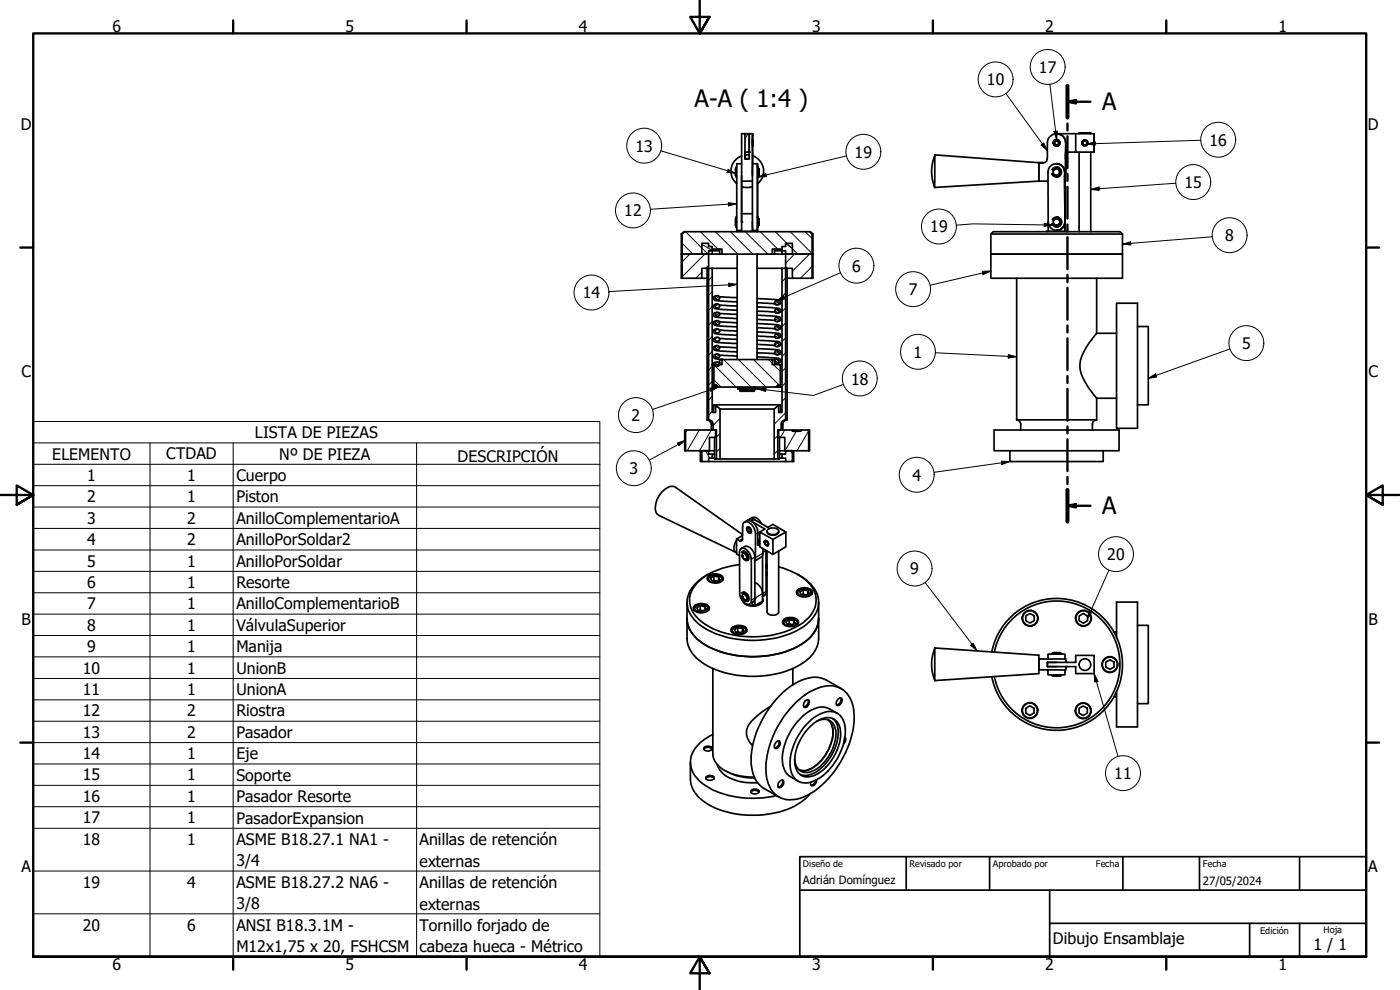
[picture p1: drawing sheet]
<svg xmlns="http://www.w3.org/2000/svg" width="420mm" height="297mm" viewBox="0 0 420 297" stroke-linecap="round" stroke-linejoin="round" font-family="sans-serif">
<!-- layer: Sombreado (ISO) -->
<g fill="none" stroke="#000" stroke-width=".3">
<path d="M224.5 40.1l-.9 1.6M204.7 73l3.3 3.2M205.7 69.5l6.8 6.7M207 76.2l-2.3 2.3M210.2 69.5l5.3 5.2M210.6 73.3l3.1 1.8M211.5 76.2l-6.8 6.8M212.7 79.6l-.9 .9M214.7 69.5l6.7 6.7M216.7 75.9l.3 .3M219.2 69.5l6.7 6.7M223.6 69.5l6.8 6.7"/>
<path d="M228.2 69.5l5.2 5.2M232.7 69.5l6.7 6.7M234.7 76.1l.2 .1M235.8 73.2l2 1.2M237.2 69.5l6.5 6.6M238.4 76.2l-2.6 2.8M241.6 69.5l2.1 2.1M243 76.2l-5.2 5.2M243.7 80l-3.5 3.5M210.6 81.6l-1.8 1.9M213.7 96.5l-1 1M213.7 92l-1 1.1"/>
<path d="M213.7 87.6l-1 1M213.7 83l-1 1.1M215.4 98.7l-.6 .4M215.6 91.3l-1 .5M215.8 96.5l-1 .6M215.8 94l-1 .6M215.8 89l-1 .6M233.6 95.5l-1 .6M233.7 98l-1.1 .7M233.7 93l-1.1 .6M233.7 90.5l-1.1 .7M235.8 96.9l-1.1 1.1"/>
<path d="M235.8 92.4l-1.1 1.1M235.8 87.9l-1.1 1M235.8 83.4l-1.1 1.1M213.7 118.9l-1 1.1M213.7 105.5l-1 1M213.7 114.5l-1 1M213.7 110l-1 1M213.7 101l-1 1M214.2 114l2.2 2.1M214.2 109.5l6.7 6.6M215.8 102.2l-.5 .2M215.8 104l-1 .6"/>
<path d="M215.8 106.5l-1 .6M216 109.4l-.9 .4M217.2 107.9l8.2 8.2M221.6 107.9l8.3 8.2M226.1 107.9l7.5 7.5M230.6 107.9l1.2 1.1M232.1 109.4l2.1 2M233.6 102.9l-1.1 .6M233.7 115.4l.5 .5M233.7 100.6l-1.1 .5M233.7 105.5l-1.1 .7M233.7 108.1l-1.1 .5"/>
<path d="M235.8 119.4l-1.1 1M235.8 114.9l-1.1 1M235.8 110.4l-1.1 1M235.8 105.9l-1.1 1M235.8 101.4l-1.1 1.1M206.2 129l-.5 .7M209.9 129l-3.7 6.2M211.7 135.2l1.3 2.3M213.5 129l-3.6 6.2M213.7 123.4l-1 1.1M215.2 121.9l-.4 .5M216.1 134.5l-1.1 1.1"/>
<path d="M216.1 130l-1.1 1.1M216.1 125.5l-2.1 2.2M233.1 122l-.8 .8M233.4 135.2l-1.1 1.1M233.4 130.7l-1.1 1M234.7 137l.3 .5M235.5 129l-1.3 2.2M235.8 123.9l-3.5 3.4M237.4 135.2l.4 .9M239 129.4l-3.4 5.8M242.7 129.3l-3.5 5.9"/>
</g>
<!-- layer: Visible (ISO) -->
<g fill="none" stroke="#000" stroke-width=".51">
<path d="M220.9 50.6h-.2v2h.2M221.1 50.2h-.2v2.9h.2M222.6 56l1.3 .2 1.9-.2M222.6 46.8a4.9 4.9 0 0 0-1.5 8.3M222.6 49.1h-1.5v20h1.5M222.6 52.8v16.6M223.6 45.6v2v-2M223.6 47.6h1.3zM223.6 40.1h-1v14.2h3.2M223.6 40.1h1.3v5.5h-1.3zM224.9 46.5h-1.3M225.9 46.7a4.9 4.9 0 0 1 1.4 8.5"/>
<path d="M225.9 40.1h-1v7.5M225.9 42.8v-2.7l-.1 2.8M225.9 41.9v2zM225.9 47.6v1.5M225.9 49.1l-.1 3.7M225.9 42.8l-.1 23.8M225.9 49.1h1.4M227.3 50.2v-1.1v20v-1M227.3 50.2v2.9h.2M227.3 50.2h.2M227.5 50.5v2.3v-.2M227.5 50.5v.1"/>
<path d="M227.5 50.6v-.4v2.9v-.5M227.5 50.6h.2M227.5 52.6h.2M227.7 50.6v2zM280.6 46.5a12.5 12.5 0 0 0 0 9.8M311.8 54.3l-31.3 1.9v-9.7l31.3 2.3v5.5h2.7M311.8 49.4v4.4M311.8 48.8h1.3zM316.1 52.1l.5 .5zM316.6 52.7l.1 .1zM316.6 52.7h.1M316.7 50.5h.1"/>
<path d="M316.7 50.6l-.8 .4a.77 .77 0 0 1 1.1-.8 1.49 1.49 0 0 1 1.3 2.2 1.49 1.49 0 0 1-2.6-.2l.4-.1M316.7 52.8h.2M316.9 50.4a1.21 1.21 0 0 1 1.2 1.3 1.21 1.21 0 0 1-1.4 1.1M317.1 50.6a1.02 1.02 0 0 1 .9 1 1.02 1.02 0 0 1-.9 1M317.1 49.1a2.49 2.49 0 0 1 2.4 2.5 2.51 2.51 0 0 0-2.5-2.5 2.51 2.51 0 0 0-2.5 2.5l.1 15a2.51 2.51 0 0 0 2.5 2.5 2.51 2.51 0 0 0 2.5-2.5 2.49 2.49 0 0 1-2.5 2.5M317.1 50.2a1.49 1.49 0 0 1 1.4 1.4 1.49 1.49 0 0 1-1.4 1.5M317.1 42.2a.64 .64 0 0 0-.6 .6 .64 .64 0 0 0 .6 .7M319.8 51.6l-.3 1.2zM319.8 42.9v4.7v-2M319.8 42.9a2.76 2.76 0 0 0-2.7-2.8 2.76 2.76 0 0 0-2.8 2.7v5.1l-.6 .8-.6 .1M319.8 42.9v8.7v-6M322.8 40.1h-5.7a2.69 2.69 0 0 1 2.7 2.8"/>
<path d="M322.8 40.1v5.5h-3M322.8 40.1h5.6v5.5h-5.6M323.8 40.1v-.2h3.5v.2M323.8 45.6v23.9M325.6 42.2a.67 .67 0 0 0-.7 .7 .67 .67 0 0 0 .7 .6M327.3 45.6v23.9M328.4 40.1v5.5M204.5 70.2v6h.2M204.5 70.2h.2M204.7 76.2h8v4.3h-2.1v3h-5.9zM204.7 70.2l.8-.7h37.5l.7 .7v6h-9v-1.5h-2.9v1.5h-15.1v-1.5h-3v1.5h-9zM204.7 76.2h-.2v7.3h.2"/>
<path d="M205.5 69.5l-1 .7M210.6 73h2.1v1h1v1.2h-1v1h-2.1zM213.7 75.2h2.3M213.7 76.2h3M216 74.7v1.5M220.9 65.6h-.2v2h.2M221.1 65.1h-.2v3h.2M221.2 69.5h6M221.2 76.2v31.7M225.8 66.6l.1 2.5M225.8 66.6v2.8l.1-.3M225.8 64.1h-3.2v2.5"/>
<path d="M225.9 69.1h1.4M227.2 76.2v31.7M227.3 68.1h.2M227.5 65.6v-.2v2.4v-.2M227.5 65.6v-.5v3v-.5M227.5 65.1h-.2v3M227.5 65.6h.2M227.5 67.6h.2M227.7 65.6v2zM231.8 76.2h2.9M232.5 74.7v1.5M232.5 75.2h2.2"/>
<path d="M234.7 74h1.1v-1h2v3.2h-2v-1h-1.1zM235.8 76.2h7.9v7.3h-5.9v-3h-2zM243 69.5l1 .7M243.7 70.2h.3v6M243.7 76.2h.3M244 76.2v7.3h-.3M297.4 76.2h39.5v7.3h-39.5zM297.4 70.2h39.5v6h-39.5zM297.4 70.2l.7-.7h38l.8 .7M314.1 69.5h6M314.6 66.7v2.7M316.2 67.2l.5 .4z"/>
<path d="M316.7 67.7l.1 .1zM316.7 67.7h.1M316.8 65.5h.1M316.8 65.6l-.6 .4-.4-.2a1.49 1.49 0 0 1 2.3-.2 1.49 1.49 0 0 1-.2 2.3 1.49 1.49 0 0 1-2.2-.7h.5M316.8 67.8h.1M316.9 65.4a1.21 1.21 0 0 1 1.2 1.3 1.21 1.21 0 0 1-1.3 1.1M317.1 65.6a.98 .98 0 0 1 1 1 .98 .98 0 0 1-1 1M317.1 65.1a1.49 1.49 0 0 1 1.5 1.5 1.49 1.49 0 0 1-1.5 1.5M319.6 66.6l-.1-13.8 .1 13.9M319.6 66.6l-.1-15 .1 15M319.6 66.5v2.9v-2.8M210.6 83.5h1.6"/>
<path d="M212.2 80.5v45.5h.5M213.7 80.5h7.5M215.2 98.7a.78 .78 0 0 0-1.1 .7 .78 .78 0 0 0 1 .8l6.1 .4M215.2 96.2a.8 .8 0 0 0-1.1 .7 .8 .8 0 0 0 1 .8l6.1 .4M215.2 93.7a.78 .78 0 0 0-1.1 .7 .78 .78 0 0 0 1 .8l6.1 .4M215.2 91.2a.8 .8 0 0 0-1.1 .6 .8 .8 0 0 0 1 .9l6.1 .4M215.2 88.7a.8 .8 0 0 0-1.1 .7 .8 .8 0 0 0 1 .8l6.1 .4M215.4 99.9l-.4 .1M215.4 97.5h-.4M215.4 94.9l-.4 .1M215.4 92.4l-.4 .1M215.4 90h-.4"/>
<path d="M215.9 99l5.3 .4M215.9 96.5l5.3 .3M215.9 94l5.3 .3M215.9 91.6l5.3 .2M215.9 89l5.3 .3M227.2 99.6l5.6 .3a1.19 1.19 0 0 1 1.5 .6 .84 .84 0 0 1-1.1 1M227.2 97.1l5.6 .3a1.06 1.06 0 0 1 1.1 .1 1.06 1.06 0 0 1 .4 1.1l-1.1 .4M227.2 98.3l5.3 .4M227.2 94.6l2.7 .1a10.2 10.2 0 0 1 4.3 .6 .79 .79 0 0 1-.1 .9 .79 .79 0 0 1-.9 .2M227.2 95.8l5.3 .3M227.2 92.1l5.6 .3a1.06 1.06 0 0 1 1.1 .1 1.06 1.06 0 0 1 .4 1.1l-1.1 .4M227.2 93.3l5.3 .3"/>
<path d="M227.2 89.6l5.6 .3a1.05 1.05 0 0 1 1.5 1.1l-1.1 .5M227.2 90.9l5.3 .2M227.2 80.5h7.5M233.4 97.6l-.4 .1M233.4 95.2h-.4M233.4 92.7l-.4 .1M233.4 90.2h-.4M236.2 80.5v45.5h-.4M236.2 83.5h1.6M305.1 83.5v42.5h24v-6.5M329.1 100l-.1 .1a26.2 26.2 0 0 0-4.8 8.2 9.8 9.8 0 0 0 2.2 7.6l2.7 3.6M329.1 100h6"/>
<path d="M329.1 83.5v16.5M335.1 91h6.3v37.5h-6.3zM341.4 98h3.2v23.5h-3.2M213.7 109.4h.5M213.7 116.1h.5M214.2 109.4h2.5v-1.5h15.1v1.5h2.4v6.7h-.5v-.7l-.8 .7h-17.3l-.8-.7v.7h-.6zM214.8 116.1h.8M214.8 115.9l.1 .2M215.2 101.2a.8 .8 0 0 0-1.1 .7 .8 .8 0 0 0 1 .8l6.1 .4M215.2 103.7a.8 .8 0 0 0-1.1 .7 .8 .8 0 0 0 1 .8l6.1 .4M215.2 106.2a.77 .77 0 0 0-1.1 .6 .77 .77 0 0 0 .9 .9l2 .2M215.3 108.6l-.5 .1a.6 .6 0 0 0-.7 .7"/>
<path d="M215.4 102.4l-.4 .1M215.4 105h-.4M215.4 107.4l-.4 .1M215.6 108.8h.4M215.9 101.5l5.3 .3M215.9 104.1l5.3 .2M215.9 106.5l5.3 .4M216 109.3v.1M216.7 107.9h-.7v1.3M221.4 116.4h5.9v.3h-5.9zM222 117.1h4.4l-.2 .3h-4zM222 117.1v-.3h4.4v.3"/>
<path d="M222 116.1v.3M222.1 116.7v.1M226.3 116.7v.1M226.4 116.1v.3M227.2 100.8l5.3 .3M227.2 102.1l5.6 .3a1.17 1.17 0 0 1 1.5 .8 1.01 1.01 0 0 1-1.1 .8M227.2 103.4l5.3 .2M227.2 104.6l5.6 .3a1.06 1.06 0 0 1 1.1 .1 1.06 1.06 0 0 1 .4 1.1l-1.1 .4M227.2 105.8l5.3 .4M227.2 107.1l2.7 .1a10.2 10.2 0 0 1 4.3 .6 .79 .79 0 0 1-.1 .9 .79 .79 0 0 1-.9 .3M231.8 107.9h.7v.4M232.5 108.4v1"/>
<path d="M232.5 108.6h.1M232.9 116.1h.8M233.4 100.2l-.4 .1M233.4 102.7h-.4M233.4 105.1l-.4 .1M233.4 107.7h-.4M233.7 115.9l-.2 .2M234.2 109.4h.5M234.2 116.1h.5M329.1 119.5h6M205.7 129h9.1v2.2h-1.9v4h-7.2zM205.7 129h-.2v6.2h.2"/>
<path d="M210.2 135.2v3.3h.4M210.6 135.2h2.1v1.1h1v1.2h-1v1h-2.1zM212.2 126a1.24 1.24 0 0 1 1.2 1.3l.1 1.7M212.7 138.5h23.1M212.9 135.2h1.5M213.7 137.5h.7M213.7 136.3h.7M214.2 123.7v-2.2h20v2.2M214.4 131.2v6.5h.6M216.1 122.7v15h-1.1v-8.7h-1v-1.8a1.3 1.3 0 0 0-1.3-1.2M216.1 122.7l-1.3-1.2v2.2h-1.1v-43.2h-1v45.5M216.1 122.7h16.2"/>
<path d="M216.1 137.7h16.2M232.3 122.7v15h1.1v-8.7h1v-1.8a1.3 1.3 0 0 1 1.4-1.2M232.3 122.7l1.4-1.2v2.2h1v-43.2h1.1v45.5M233.7 129h4.1v.4h2.5v-.4h2.4v6.2h-7.2v-4h-1.8zM233.9 131.2v6.5h-.5M233.9 135.2h1.6M233.9 137.5h.8M233.9 136.3h.8M234.7 136.3h1.1v-1.1h2v3.3h-2v-1h-1.1zM236.2 126a1.24 1.24 0 0 0-1.2 1.3l-.1 1.7M237.8 129h2.5M238.2 135.2v3.3h-.4"/>
<path d="M242.7 129h.3v6.2h-.3M298.3 129h37.6v6.2h-37.6zM303.1 135.2v3.3h28v-3.3M305.1 126a1.24 1.24 0 0 1 1.2 1.3v1.7M329.1 126a1.24 1.24 0 0 0-1.2 1.3v1.7M224.2 156.3a2.72 2.72 0 0 1 3 2.1l.3 1.4-.1 3.8 .6-.4M224.2 156.3l.7-.2 .6 .3 4.1 2.3-1.6 .9v4.5l4 2.3v-4.6l-4-2.2M224.2 156.3l-.8 .3M224.2 158.2a1.06 1.06 0 0 1 1.1 .5 1.06 1.06 0 0 1-.1 1.2 1.31 1.31 0 0 1-1-1.7zM224.2 158.2a1.07 1.07 0 0 1 1.1 .5 1.07 1.07 0 0 1-.1 1.2 1.24 1.24 0 0 1-1-1.7zM224.5 158.5a.66 .66 0 0 1 .6 .4 .66 .66 0 0 1-.1 .7l-.6-.5zM225 155.8l.8-.2 .6 .3 4 2.3 1.6-.9 3.8 2.3v4.5l-3.8 2.3"/>
<path d="M225 155.8a1.84 1.84 0 0 1 3 .5l.6 .8M225 155.8l-.8 .5M230.2 159.4a1.78 1.78 0 0 0 2.5 1.1l.9-.5 .1-.6M230.4 158.9a2.24 2.24 0 0 1 3.3 .5 2.02 2.02 0 0 1-3.2 .5 .63 .63 0 0 1-.1-1zM235.8 159.6l-3.8 2.2M212.4 173a3.4 3.4 0 0 1 4.5 .1 1.43 1.43 0 0 1-1.6 1.8 2.77 2.77 0 0 1-3.1-1.3zM212.4 174a1.99 1.99 0 0 1 2.7-1.5 1.76 1.76 0 0 1 1.8 1.5M212.5 172.3a10.6 10.6 0 0 0-6.3 8.3 10.2 10.2 0 0 0 6.5 8.6 30.5 30.5 0 0 0 28.5-1.2 9.1 9.1 0 0 0 4.4-8.2 11.1 11.1 0 0 0-6.2-7.5M213.2 173.5l1-.7 1.4 .3 .4 .8-1 .6-1.4-.3zM214.2 174.1l1.1 .2M214.2 172.8v1.3l-.2 .2M215.6 173.1v1"/>
<path d="M221 162.2a2.75 2.75 0 0 0-.2 3.5l.2 .1M221 161.7v4.5l.9 .5M221.9 169.4a21.5 21.5 0 0 0-12.7 5.5 7.3 7.3 0 0 0 1 11.4 25.8 25.8 0 0 0 17.9 4.7 23.2 23.2 0 0 0 14.4-5.5 7.4 7.4 0 0 0-.6-11.3 20.9 20.9 0 0 0-8.2-4.1M222.4 164.6a2.82 2.82 0 0 1 3 2.8l.1 12.7a1.24 1.24 0 0 1-1 1.3 1.24 1.24 0 0 1-1.4-.9l-.9-1.2-.2-.9-.1-13.1zM222.4 164.6l1.1-.6a2.55 2.55 0 0 1 2.9 2.3l.2 13.1M222.6 166.8h.2M222.7 179.1h.1M222.8 166.7l-.2 .1M222.8 160.4l-20-14.2a2.87 2.87 0 0 0-3.6 .9 6.6 6.6 0 0 0-2.3 6.7l.9 .9 23.1 11M222.8 160.7l-1.8 1 1.2 .7 .6-.4 .1-4.1a1.21 1.21 0 0 1 .6-1.3 1.21 1.21 0 0 1 1.5 .3 4.3 4.3 0 0 1 1.8 3.3l-.1 7.4-.2 .5M222.8 166.2a1.03 1.03 0 0 1 1.1 .2 1.03 1.03 0 0 1 .3 1.1 .77 .77 0 0 1-.9 .2 .77 .77 0 0 1-.5-.8zM222.8 165.5a1.63 1.63 0 0 1 1.7 .8 1.63 1.63 0 0 1-.2 1.8"/>
<path d="M222.8 179l-.1 .1M222.9 177.8a1.65 1.65 0 0 1 1.6 .7 1.65 1.65 0 0 1 0 1.8l-.2 .1M222.9 178.4a1.01 1.01 0 0 1 1.1 .5 1.01 1.01 0 0 1-.2 1.2 1.22 1.22 0 0 1-.9-1.7zM223.1 165.8l-.2 .2-.2-.3a1.51 1.51 0 0 1 1.9 1.7 .72 .72 0 0 1-.5 .8 .72 .72 0 0 1-.9-.4l-.6-1M223.1 178.2l-.4-.3a1.62 1.62 0 0 1 2 2 .85 .85 0 0 1-.9 .6 .85 .85 0 0 1-.8-.7l-.3-.7M223.3 165.8l-.4 .2M223.3 178.1l-.3 .1h.4M223.4 165.8l.4 .2M223.4 165.8h.1M223.4 165.8l-.5 .2M223.5 178.1l.3 .1M223.5 165.8a1.21 1.21 0 0 1 .3 2.1l-.5-.3"/>
<path d="M223.5 178l-.1 .1M223.5 178a1.46 1.46 0 0 1 .6 2.1l-.7-.2M224.2 167.8h-.3M224.3 167.6l-.3 .2M224.3 179.8l-.3 .3M226.6 179.4l-.3 1-1.3 .8M226.6 174.9a3.6 3.6 0 0 1 2.3 3.2M227.5 162.6l.5 .4M227.5 162l.5 .4M228.9 166.8v13.6l-2.3 1.3v-2.3M228.9 179.6a1.76 1.76 0 0 1-1.8 2 3.8 3.8 0 0 1-4-1M229 164.6l-.2 2.3-2.3 1.4"/>
<path d="M229.5 162.2a.99 .99 0 0 1 1 .5 .99 .99 0 0 1-.1 1.1 1.11 1.11 0 0 1-.9-1.6zM229.6 162.5a.63 .63 0 0 1 .7 .3 .63 .63 0 0 1-.1 .8l-.5-.4zM229.9 165.1v12.4l-.1 .7-.9 .8M229.9 169.8h.3M229.9 169.4h.3M229.9 170.1h.3M229.9 170.5h.3M229.9 172.6h.3M229.9 172l.3 .1M229.9 171.8l.3 .1M230.2 165.3v18.3a2.11 2.11 0 0 0 3.5 .2v-18.5M239.1 178.2a2.19 2.19 0 0 1 3.2-1.4 1.41 1.41 0 0 1 1.3 1.4"/>
<path d="M239.4 177a3.4 3.4 0 0 1 4.3 .3 1.64 1.64 0 0 1-2.1 1.8 2.1 2.1 0 0 1-2.6-1.6zM240 177.6l1-.6 1.4 .2 .4 .8-1 .6-1.4-.2zM241 178.2l1.1 .3M241 177v1.2l-.2 .3M242.4 177.2v1.1M206.2 180.7v10.9a9.7 9.7 0 0 0 5.5 7.8 30.6 30.6 0 0 0 28.5 0 9.8 9.8 0 0 0 5.5-7.8v-10.9M206.2 185.6a10.4 10.4 0 0 0 6.5 8.5 30.9 30.9 0 0 0 27.5-.6 10 10 0 0 0 5.5-7.9M208.2 183a2.4 2.4 0 0 1 3.8-1.2l.5 .4 .2 .8M208.5 181.7a3.4 3.4 0 0 1 4.3 .3 1.49 1.49 0 0 1-1.7 1.8 2.21 2.21 0 0 1-3-1.6zM209.1 182.4l1-.6 1.4 .2 .4 .8-1 .6-1.4-.2zM210.1 183l1 .2M210.1 181.8v1.2l-.2 .2"/>
<path d="M211.5 182v1M219.5 189.5a2.3 2.3 0 0 1 3.4-1.4l.9 .7 .2 .7M219.8 188.3a3.3 3.3 0 0 1 4.2 .3 1.41 1.41 0 0 1-1.6 1.8 2.21 2.21 0 0 1-3-1.6zM220.4 188.9l1-.6 1.4 .2 .4 .8-1.1 .6-1.3-.2zM221.4 189.5l1 .3M221.4 188.3v1.2l-.3 .3M222.8 188.5v1M223.9 180.1h.3M225.4 181l1.2 .7M228.9 180a2.56 2.56 0 0 1-3.2 1.8l-1.9-.5-.8-.8M235 187.1a1.73 1.73 0 0 1 2.2-1.5 1.86 1.86 0 0 1 2.3 1.5M235.2 185.9a3.1 3.1 0 0 1 4.4 .6 2.12 2.12 0 0 1-2.7 1.5 1.69 1.69 0 0 1-2-1.6z"/>
<path d="M235.8 186.5l1.1-.5 1.4 .2 .3 .8-1 .6-1.4-.3zM236.9 187.2l1 .2M236.9 186v1.2l-.3 .2M238.3 186.2v1M280.5 194.4l31.3 2.2v5.5l-31.3 2.1zM280.6 194.4a12.5 12.5 0 0 0 0 9.8M297.7 195.6a19.8 19.8 0 0 1 30.4-12.7 19.8 19.8 0 0 1-.1 32.9 19.8 19.8 0 0 1-30.3-12.8M298.4 195.6a19 19 0 0 1 29.3-12.1 19 19 0 0 1-.1 31.7 19 19 0 0 1-29.2-12.2M307.8 184.8l1.3-.7 1.3 .7v1.4l-1.3 .7-1.3-.7zM314.3 198.7h2.8M314.3 198.7v1.3h2.8M314.3 198.7h8.5v-2.1h5.6v5.5h-5.6v-2.1h-8.5z"/>
<path d="M314.5 197.7v-1.4h5.1v1.4M315.8 196.1v.2M316 196.1v-.3h2.1v.3M318.1 195.8v.3M318.5 196.1h-2.8v.2M318.5 196.3v-.2l.1 .2M319.6 197.7h.1M319.8 198.7v-1h-8v3.3h8v-1M319.9 198.1l.1 .6M320 200l-.1 .6M323.8 184.8l1.3-.7 1.3 .7v1.4l-1.3 .8-1.3-.8zM331.9 198.7l1.2-.7 1.2 .7v1.4l-1.2 .7-1.2-.7z"/>
<path d="M334.3 189.6h.8M335.1 191.2v-10.6h6.3v37.5h-6.3v-10.6M341.4 187.6h3.2v23.5h-3.2M213.9 200.6v25.6a7.1 7.1 0 0 0 5.4 5.8l2.9 .8 4.2 .4M231.3 211.8l-3.1 2.2a9.8 9.8 0 0 0-4.2 5.2 5.5 5.5 0 0 0 1.9 4.6M237.9 200.6v4.9M239 210.7a15.2 15.2 0 0 1 11-4.9 7.6 7.6 0 0 1 6.2 7.2 28 28 0 0 1-8.6 21.6 15.4 15.4 0 0 1-11 5.4 7.2 7.2 0 0 1-6.5-6.7 25.8 25.8 0 0 1 4.7-17.5l2.4-3.2zM241.6 210.4a.7 .7 0 0 1 .9-.4 .7 .7 0 0 1 .3 1 1.11 1.11 0 0 1-1.5 1.1l-.2-.5zM241.9 217.5a10.5 10.5 0 0 1 7.3-4 4.7 4.7 0 0 1 4.5 5.1 17.6 17.6 0 0 1-9.7 15.8 4.7 4.7 0 0 1-6.8-4.2 17.5 17.5 0 0 1 4.7-12.7zM242.5 210a1.68 1.68 0 0 1-1.3 2.1M243.1 218a6.8 6.8 0 0 1 6.5-2.5 4.3 4.3 0 0 1 2.7 4.6 14.7 14.7 0 0 1-8.4 12.7 3.8 3.8 0 0 1-5.3-3.4 14.5 14.5 0 0 1 4.5-11.4zM245 216.5a3.6 3.6 0 0 1 5.8 2.6 13.2 13.2 0 0 1-7.1 12.3 3.6 3.6 0 0 1-3.7-.2 3.6 3.6 0 0 1-1.5-3.4"/>
<path d="M248.6 216a6.1 6.1 0 0 1 1 6.5 12.4 12.4 0 0 1-7.4 8.6l-1.2 .2-1.1-.2M249.9 215.6a6.5 6.5 0 0 1 1.4 6.6 15.1 15.1 0 0 1-7.4 9.9l-2 .5-1.7-.2M251.3 214a9.1 9.1 0 0 0-4.1-1.9 11.2 11.2 0 0 0-8.5 5.2 16.5 16.5 0 0 0-3.7 12.6l.8 1.9a8 8 0 0 0 3.7 2.6M251.4 209.9a.7 .7 0 0 1 .9-.5 .7 .7 0 0 1 .4 1 1.05 1.05 0 0 1-.6 1 1.05 1.05 0 0 1-1.1 0v-.6zM252.3 209.4a1.59 1.59 0 0 1-1.2 2.1M252.5 206.6l-4.5-2.5a8.5 8.5 0 0 0-8.4 .4 29 29 0 0 0-13.7 18.9 14.1 14.1 0 0 0 1.6 11.7l1.8 1.5 4.4 2.5M307.8 212.5l1.3-.7 1.2 .7v1.4l-1.2 .8-1.3-.8zM314.5 201v1.5h5.1v-1.5M315.7 202.5l.1 .2M315.8 202.5v.2h2.7v-.2M316 202.7v.2h2.1l-.1-.2M319.6 201h.1"/>
<path d="M323.8 212.5l1.3-.7 1.2 .7v1.5l-1.2 .7-1.3-.7zM334.3 209.1h.8M207.2 228.7v5.1a9.9 9.9 0 0 0 6.5 8.2 29.6 29.6 0 0 0 25.6-.7l2.5-1.7 1.3-1.4M211.2 224.8a1.63 1.63 0 0 1 2.5 0M211.3 224.3a1.43 1.43 0 0 1 2.4 .5 1.45 1.45 0 0 1-2.5-.3zM211.8 233.6a1.63 1.63 0 0 1 2.5 0M211.9 233.1a1.59 1.59 0 0 1 2.4 .3 1.48 1.48 0 0 1-2.5 .1zM213.9 220.4a10 10 0 0 0-6.7 8.2 9.1 9.1 0 0 0 5.7 7.8 29 29 0 0 0 20.1 2.3M215.3 229.4a7.4 7.4 0 0 0 5.3 4.6l2.8 .7 4 .2M225.4 237.7a1.56 1.56 0 0 1 2.4 0M225.6 237a1.31 1.31 0 0 1 2.2 .7 1.46 1.46 0 0 1-2.5-.3zM233 222.6a.66 .66 0 0 1 1-.2 .66 .66 0 0 1 .1 .9 1.17 1.17 0 0 1-1.6 1.1l-.2-.4 .2-.6z"/>
<path d="M233.7 222.3a1.58 1.58 0 0 1-1.2 2.1M234.1 234.3a.66 .66 0 0 1 1-.1 .66 .66 0 0 1 0 .9 1.2 1.2 0 0 1-1.5 1.1l-.2-.4 .2-.7zM234.8 234a1.68 1.68 0 0 1-1.2 2.1M244.7 234.1l-.4 1-.4 .4-.5 .1M245 234a1.37 1.37 0 0 1-1.5 1.6l-.2-.9M253.5 221.6l-.1 .6M253.6 221.2a1.34 1.34 0 0 1-.5 2"/>
<circle cx="317" cy="51.6" r="1.02"/>
<circle cx="317.1" cy="42.8" r="1"/>
<circle cx="317.1" cy="42.9" r=".62"/>
<circle cx="317.1" cy="42.9" r="1"/>
<circle cx="325.6" cy="42.9" r=".86"/>
<circle cx="325.6" cy="42.8" r=".66"/>
<circle cx="317.1" cy="66.6" r="1"/>
<circle cx="215.3" cy="91.8" r=".65"/>
<circle cx="215.3" cy="99.3" r=".65"/>
<circle cx="215.3" cy="89.4" r=".65"/>
<circle cx="215.3" cy="96.9" r=".65"/>
<circle cx="215.3" cy="94.4" r=".64"/>
<circle cx="233.1" cy="93.3" r=".64"/>
<circle cx="233.1" cy="90.8" r=".65"/>
<circle cx="233.1" cy="98.3" r=".65"/>
<circle cx="233.1" cy="95.8" r=".65"/>
<circle cx="215.3" cy="109.3" r=".66"/>
<circle cx="215.3" cy="104.4" r=".65"/>
<circle cx="215.3" cy="106.8" r=".65"/>
<circle cx="215.3" cy="101.9" r=".64"/>
<circle cx="233.1" cy="100.8" r=".64"/>
<circle cx="233.1" cy="103.3" r=".65"/>
<circle cx="233.1" cy="105.8" r=".65"/>
<circle cx="233.1" cy="108.3" r=".65"/>
<circle cx="309.1" cy="185.5" r="2.25"/>
<circle cx="309.1" cy="185.5" r="2.38"/>
<circle cx="325.2" cy="185.5" r="2.25"/>
<circle cx="325.2" cy="185.5" r="2.38"/>
<circle cx="325.6" cy="199.4" r="1.75"/>
<circle cx="333.1" cy="199.4" r="2.25"/>
<circle cx="333.1" cy="199.4" r="2.38"/>
<circle cx="309.1" cy="213.2" r="2.25"/>
<circle cx="309.1" cy="213.2" r="2.38"/>
<circle cx="325.1" cy="213.3" r="2.25"/>
<circle cx="325.1" cy="213.3" r="2.38"/>
</g>
<g fill="#000">
<circle cx="224.9" cy="45.6" r=".25"/>
<circle cx="224.9" cy="40.1" r=".25"/>
<circle cx="227.5" cy="50.6" r=".25"/>
<circle cx="316.2" cy="51" r=".25"/>
<circle cx="316.9" cy="50.4" r=".25"/>
<circle cx="317.1" cy="49.1" r=".25"/>
<circle cx="317.1" cy="50.2" r=".25"/>
<circle cx="317.1" cy="50.6" r=".25"/>
<circle cx="317.1" cy="52.6" r=".25"/>
<circle cx="317.1" cy="53.1" r=".25"/>
<circle cx="317.1" cy="40.1" r=".25"/>
<circle cx="222.6" cy="66.6" r=".25"/>
<circle cx="316.2" cy="66" r=".25"/>
<circle cx="316.9" cy="65.4" r=".25"/>
<circle cx="317.1" cy="67.6" r=".25"/>
<circle cx="317.1" cy="68.1" r=".25"/>
<circle cx="317.1" cy="65.1" r=".25"/>
<circle cx="317.1" cy="69.1" r=".25"/>
<circle cx="317.1" cy="65.6" r=".25"/>
<circle cx="222.8" cy="166.7" r=".25"/>
<circle cx="222.8" cy="166.8" r=".25"/>
<circle cx="222.8" cy="179.1" r=".25"/>
<circle cx="223.4" cy="179.9" r=".25"/>
<circle cx="226.6" cy="179.4" r=".25"/>
<circle cx="228.9" cy="178.1" r=".25"/>
<circle cx="311.8" cy="197.7" r=".25"/>
<circle cx="314.3" cy="197.7" r=".25"/>
<circle cx="314.3" cy="201" r=".25"/>
</g>
<!-- layer: Visible fina (ISO) -->
<g fill="none" stroke="#000" stroke-width=".38">
<path d="M226.4 155.9l-.9 .5M227.5 159.8l-.7 .4M212.4 173.9v.2M213 173.1a2.26 2.26 0 0 1 3.6 .7 2.34 2.34 0 0 1-3.9 0zM216.9 173.9v.2M222.8 161.7l-.9 .5M223.4 165.8h.1M223.5 178l-.1 .1M226.5 167.2l-1 .6M229 166l-2.3 1.3M229.9 165.2l-.9 .5M229.9 170.2h.3"/>
<path d="M229.9 177.5l-4.4 2.6M229.9 172.4h.3M239.1 178.1l.1 .1M239.8 177.2a2.71 2.71 0 0 1 3.5 .3 1.28 1.28 0 0 1-1.7 1.4 1.72 1.72 0 0 1-2.1-1.2zM243.6 178.1v.1M208.2 182.8l.1 .2M208.9 182a2.71 2.71 0 0 1 3.4 .2 1.28 1.28 0 0 1-1.6 1.5 1.72 1.72 0 0 1-2.2-1.2zM212.7 182.8v.2M219.5 189.3l.1 .2M220.2 188.5a2.71 2.71 0 0 1 3.4 .3 1.28 1.28 0 0 1-1.6 1.4 1.72 1.72 0 0 1-2.2-1.2zM224 189.3v.2M235 187v.2"/>
<path d="M235.6 186.2a2.26 2.26 0 0 1 3.6 .7 2.34 2.34 0 0 1-3.9 0zM239.5 187v.2M217.9 231.4a15.9 15.9 0 0 0 8.6 2.1"/>
</g>
<g fill="#000">
<circle cx="223.4" cy="179.9" r=".19"/>
<circle cx="223.4" cy="167.7" r=".19"/>
</g>
<g fill="none" stroke="#000" stroke-width=".7">
<path d="M320.4 30.5l2.5-.5v1zM320.4 25.8v9.5M320.4 37.1v2.1M320.4 30.5h6.9M320.4 40.9v9.6M320.4 52.2v2.1M320.4 56.1v9.5M320.4 67.4v2.1M320.4 71.2v9.6M320.4 82.5v2.1M320.4 86.3v9.6M320.4 97.6v2.1"/>
<path d="M320.4 101.5v9.5M320.4 112.8v2.1M320.4 116.6v9.6M320.4 127.9v2.1M320.4 131.8v9.5M320.4 151.8l2.5-.6v1.1zM320.4 143.1v2.1M320.4 147v9.5M320.4 151.8h6.9"/>
</g>
<path d="M320.4 25.8v9.5M320.4 147v9.5" fill="none" stroke="#000" stroke-width="1.2"/>
<path d="M320.4 30.5l2.5-.5v1zM320.4 151.8l2.5-.6v1.1z" fill="#000"/>
<g fill="none" stroke="#000" stroke-width=".3">
<path d="M301.9 28.1l12.4 17.1M315.1 25.3l2 16.6M316.3 39.4h1l-.2 2.5zM198.4 45.3l22.3 6.7M218.5 50.8l2.2 1.2-2.5-.3zM227.5 53.1l2.3-1 .3 .9zM254.1 46.8l-26.6 6.3M312.5 43.5l.7-.6 1.1 2.3zM326.2 43.2l2.5-.6v1zM327.3 56.8l2.5-.7 .1 1zM352.9 55l-25.6 1.8M360.4 42.1l-34.2 1.1"/>
<path d="M218.6 60.8l2.5 .3-2.5 .7zM221.1 61.1l-25.9 1.7M313.4 67l2.5 .5-2.5 .4zM315.9 67.5l-23.9-.3-5 .3M336.9 73.3l2.4-.7 .1 .9zM363.8 71l-26.9 2.3M218.7 84.9l2.5 .4-2.4 .7zM221.2 85.3l-38.5 2.2M233 90.2l2.1-1.4 .5 .9zM252.2 81.8l-19.2 8.4M294.8 81.4l2.6-.1-2.4 1.1zM297.4 81.3l-18.3 4.3"/>
<path d="M213 116.4l2.6-.3-2.2 1.3zM215.6 116.1l-19.8 6.8M227.3 116.7l2.6-.2-.1 1zM253 115.4l-8.9 3.3-16.8-2M280.7 105.8l24.4 1.2M302.6 106.4l2.5 .6-2.5 .4zM344.6 113.5l2.2-1.3 .3 .9zM369.1 104.7l-24.5 8.8M10 132.9v-6.4h170v6.4M10 132.9h170v6.4M10 132.9v154.2h170v-147.8M10 139.3h170"/>
<path d="M45 132.9v154.2M70 132.9v154.2M125 132.9v154.2M203.3 132.9l2.4-.8-1.9 1.6zM205.7 132.1l-10.8 5.9M300.5 138.4l2.6 .1-2.4 .9zM303.1 138.5l-22.8 3.2M10 145.7h170M10 152.1h170M10 158.5h170M10 165h170M10 171.4h170"/>
<path d="M10 177.8h170M277.6 174.7l15.6 20.6M332.8 171.1l-6.4 14.4M10 184.3h170M10 190.7h170M10 197.1h170M291.3 193.6l.8-.6 1.1 2.3zM327 183.1l.9 .3-1.5 2.1zM10 203.6h170M10 210h170M10 216.4h170M328.4 202.1l1.1 2.3-1 .2z"/>
<path d="M328.4 202.1l7.1 24.8M10 222.8h170M10 229.2h170M10 235.6h170M10 242h170M10 248.5h170M10 261.4h170M10 274.2h170"/>
<circle cx="298.8" cy="23.8" r="5.2"/>
<circle cx="314.4" cy="20.1" r="5.2"/>
<circle cx="193.3" cy="43.7" r="5.2"/>
<circle cx="259.1" cy="45.5" r="5.2"/>
<circle cx="358.1" cy="54.6" r="5.2"/>
<circle cx="365.6" cy="41.9" r="5.2"/>
<circle cx="190" cy="63.1" r="5.2"/>
<circle cx="257" cy="79.7" r="5.2"/>
<circle cx="281.8" cy="68" r="5.2"/>
<circle cx="369" cy="70.6" r="5.2"/>
<circle cx="177.5" cy="87.8" r="5.2"/>
<circle cx="274" cy="86.8" r="5.2"/>
<circle cx="258" cy="113.6" r="5.2"/>
<circle cx="275.5" cy="105.6" r="5.2"/>
<circle cx="374" cy="103" r="5.2"/>
<circle cx="190.8" cy="124.5" r="5.2"/>
<circle cx="190.2" cy="140.5" r="5.2"/>
<circle cx="275.1" cy="142.4" r="5.2"/>
<circle cx="274.5" cy="170.6" r="5.2"/>
<circle cx="334.9" cy="166.3" r="5.2"/>
<circle cx="337" cy="232" r="5.2"/>
</g>
<!-- layer: Borde (ISO) -->
<g fill="none" stroke="#000" stroke-width=".7">
<path d="M70 6.1v3.9M140 6.1v3.9M210 0v10l-2.9-4.9h5.8l-2.9 4.9 2.9-4.9M280 6.1v3.9M350 6.1v3.9M6.1 74.3h3.9M410 74.3h3.9M0 148.5h10l-5-2.8v5.7l5-2.9-5 2.9M420 148.5h-10l5-2.8v5.7l-5-2.9 5 2.9M6.1 222.8h3.9M410 222.8h3.9M10 287.1v-277.1h400v277.1h-400h400"/>
<path d="M70 287.1v3.8M140 287.1v3.8M212.9 292l-2.9-4.9 2.9 4.9h-5.8l2.9-4.9v9.9M280 287.1v3.8M350 287.1v3.8"/>
</g>
<path d="M240 257h170v30.1h-170zM272 257v10.1M297 257v10.1M337 257v10.1M360 257v10.1M390 257v10.1M240 267.1h170M315 277h95M315 267.1v20M375 277v10.1M390 277v10.1" fill="none" stroke="#000" stroke-width=".51"/>
<g fill="#000">
<path d="M316.3 39.4h1l-.2 2.5zM218.5 50.8l2.2 1.2-2.5-.3zM227.5 53.1l2.3-1 .3 .9zM312.5 43.5l.7-.6 1.1 2.3zM326.2 43.2l2.5-.6v1zM327.3 56.8l2.5-.7 .1 1zM218.6 60.8l2.5 .3-2.5 .7zM313.4 67l2.5 .5-2.5 .4zM336.9 73.3l2.4-.7 .1 .9zM218.7 84.9l2.5 .4-2.4 .7zM233 90.2l2.1-1.4 .5 .9zM294.8 81.4l2.6-.1-2.4 1.1z"/>
<path d="M213 116.4l2.6-.3-2.2 1.3zM227.3 116.7l2.6-.2-.1 1zM302.6 106.4l2.5 .6-2.5 .4zM344.6 113.5l2.2-1.3 .3 .9zM203.3 132.9l2.4-.8-1.9 1.6zM300.5 138.4l2.6 .1-2.4 .9zM291.3 193.6l.8-.6 1.1 2.3zM327 183.1l.9 .3-1.5 2.1zM328.4 202.1l1.1 2.3-1 .2z"/>
</g>
<g font-size="7.2">
<text x="208.5" y="32.1">A-A ( 1:4 )</text>
<text x="330.8" y="33.1">A</text>
<text x="330.8" y="154.4">A</text>
</g>
<g font-size="4.8">
<text x="33.7" y="9.6">6</text>
<text x="103.7" y="9.6">5</text>
<text x="173.7" y="9.6">4</text>
<text x="243.7" y="9.6">3</text>
<text x="313.7" y="9.6">2</text>
<text x="383.7" y="9.6">1</text>
<text x="311.8" y="21.8">17</text>
<text x="296.2" y="25.6">10</text>
<text x="6.2" y="38.9">D</text>
<text x="410.5" y="38.9">D</text>
<text x="190.7" y="45.5">13</text>
<text x="256.5" y="47.3">19</text>
<text x="363" y="43.7">16</text>
<text x="355.5" y="56.4">15</text>
<text x="187.3" y="64.9">12</text>
<text x="279.1" y="69.7">19</text>
<text x="367.7" y="72.4">8</text>
<text x="255.7" y="81.5">6</text>
<text x="174.9" y="89.5">14</text>
<text x="272.7" y="88.5">7</text>
<text x="274.1" y="107.3">1</text>
<text x="372.7" y="104.7">5</text>
<text x="6.4" y="113.1">C</text>
<text x="410.7" y="113.1">C</text>
<text x="255.4" y="115.4">18</text>
<text x="76.5" y="131.4">LISTA DE PIEZAS</text>
<text x="189.5" y="126.4">2</text>
<text x="15.7" y="137.9">ELEMENTO</text>
<text x="49.9" y="137.8">CTDAD</text>
<text x="83.8" y="137.9">Nº DE PIEZA</text>
<text x="137.4" y="138.5">DESCRIPCIÓN</text>
<text x="188.9" y="142.3">3</text>
<text x="26.2" y="144.3">1</text>
<text x="56.2" y="144.3">1</text>
<text x="70.9" y="144.3">Cuerpo</text>
<text x="273.8" y="144.2">4</text>
<text x="26.2" y="150.7">2</text>
<text x="56.2" y="150.7">1</text>
<text x="70.9" y="150.7">Piston</text>
<text x="26.2" y="157.1">3</text>
<text x="56.2" y="157.1">2</text>
<text x="70.9" y="157.2">AnilloComplementarioA</text>
<text x="26.2" y="163.6">4</text>
<text x="56.2" y="163.6">2</text>
<text x="70.9" y="163.6">AnilloPorSoldar2</text>
<text x="26.2" y="170">5</text>
<text x="56.2" y="170">1</text>
<text x="70.9" y="170">AnilloPorSoldar</text>
<text x="273.1" y="172.3">9</text>
<text x="332.3" y="168.1">20</text>
<text x="26.2" y="176.4">6</text>
<text x="56.2" y="176.4">1</text>
<text x="70.9" y="176.4">Resorte</text>
<text x="26.2" y="182.8">7</text>
<text x="56.2" y="182.8">1</text>
<text x="70.9" y="182.9">AnilloComplementarioB</text>
<text x="6.4" y="187.4">B</text>
<text x="26.2" y="189.3">8</text>
<text x="56.2" y="189.2">1</text>
<text x="70.9" y="189.5">VálvulaSuperior</text>
<text x="410.7" y="187.4">B</text>
<text x="26.2" y="195.7">9</text>
<text x="56.2" y="195.6">1</text>
<text x="70.9" y="195.7">Manija</text>
<text x="24.9" y="202.1">10</text>
<text x="56.2" y="202.1">1</text>
<text x="70.9" y="202.1">UnionB</text>
<text x="24.9" y="208.5">11</text>
<text x="56.2" y="208.5">1</text>
<text x="70.9" y="208.5">UnionA</text>
<text x="24.9" y="214.9">12</text>
<text x="56.2" y="214.9">2</text>
<text x="70.9" y="214.9">Riostra</text>
<text x="24.9" y="221.4">13</text>
<text x="56.2" y="221.4">2</text>
<text x="70.9" y="221.4">Pasador</text>
<text x="24.9" y="227.8">14</text>
<text x="56.2" y="227.8">1</text>
<text x="70.9" y="227.8">Eje</text>
<text x="334.4" y="233.7">11</text>
<text x="24.9" y="234.2">15</text>
<text x="56.2" y="234.2">1</text>
<text x="70.9" y="234.2">Soporte</text>
<text x="24.9" y="240.7">16</text>
<text x="56.2" y="240.7">1</text>
<text x="70.9" y="240.7">Pasador Resorte</text>
<text x="24.9" y="247.1">17</text>
<text x="56.2" y="247.1">1</text>
<text x="70.9" y="247.1">PasadorExpansion</text>
<text x="24.9" y="253.5">18</text>
<text x="56.2" y="253.5">1</text>
<text x="70.9" y="253.5">ASME B18.27.1 NA1 -</text>
<text x="125.9" y="253.7">Anillas de retención</text>
<text x="6.4" y="261.7">A</text>
<text x="70.9" y="260">3/4</text>
<text x="125.9" y="260.1">externas</text>
<text x="410.7" y="261.7">A</text>
<text x="24.9" y="266.4">19</text>
<text x="56.2" y="266.3">4</text>
<text x="70.9" y="266.4">ASME B18.27.2 NA6 -</text>
<text x="125.9" y="266.6">Anillas de retención</text>
<text x="70.9" y="272.8">3/8</text>
<text x="125.9" y="273">externas</text>
<text x="24.9" y="279.2">20</text>
<text x="56.2" y="279.2">6</text>
<text x="70.9" y="279.2">ANSI B18.3.1M -</text>
<text x="125.9" y="279.3">Tornillo forjado de</text>
<text x="70.9" y="285.6">M12x1,75 x 20, FSHCSM</text>
<text x="125.9" y="285.7">cabeza hueca - Métrico</text>
<text x="316" y="283.4">Dibujo Ensamblaje</text>
<text x="394.2" y="285">1 / 1</text>
<text x="33.7" y="290.9">6</text>
<text x="103.7" y="290.9">5</text>
<text x="173.7" y="290.9">4</text>
<text x="243.7" y="290.9">3</text>
<text x="313.7" y="290.9">2</text>
<text x="383.7" y="290.9">1</text>
</g>
<g font-size="3.4">
<text x="241" y="265.4">Adrián Domínguez</text>
<text x="361" y="265.5">27/05/2024</text>
</g>
<g font-size="2.7">
<text x="241" y="260.2">Diseño de</text>
<text x="273" y="260.1">Revisado por</text>
<text x="298" y="260.1">Aprobado por</text>
<text x="328.9" y="260.1">Fecha</text>
<text x="361" y="260.1">Fecha</text>
<text x="378.2" y="280.3">Edición</text>
<text x="397.2" y="280">Hoja</text>
</g>
</svg>
